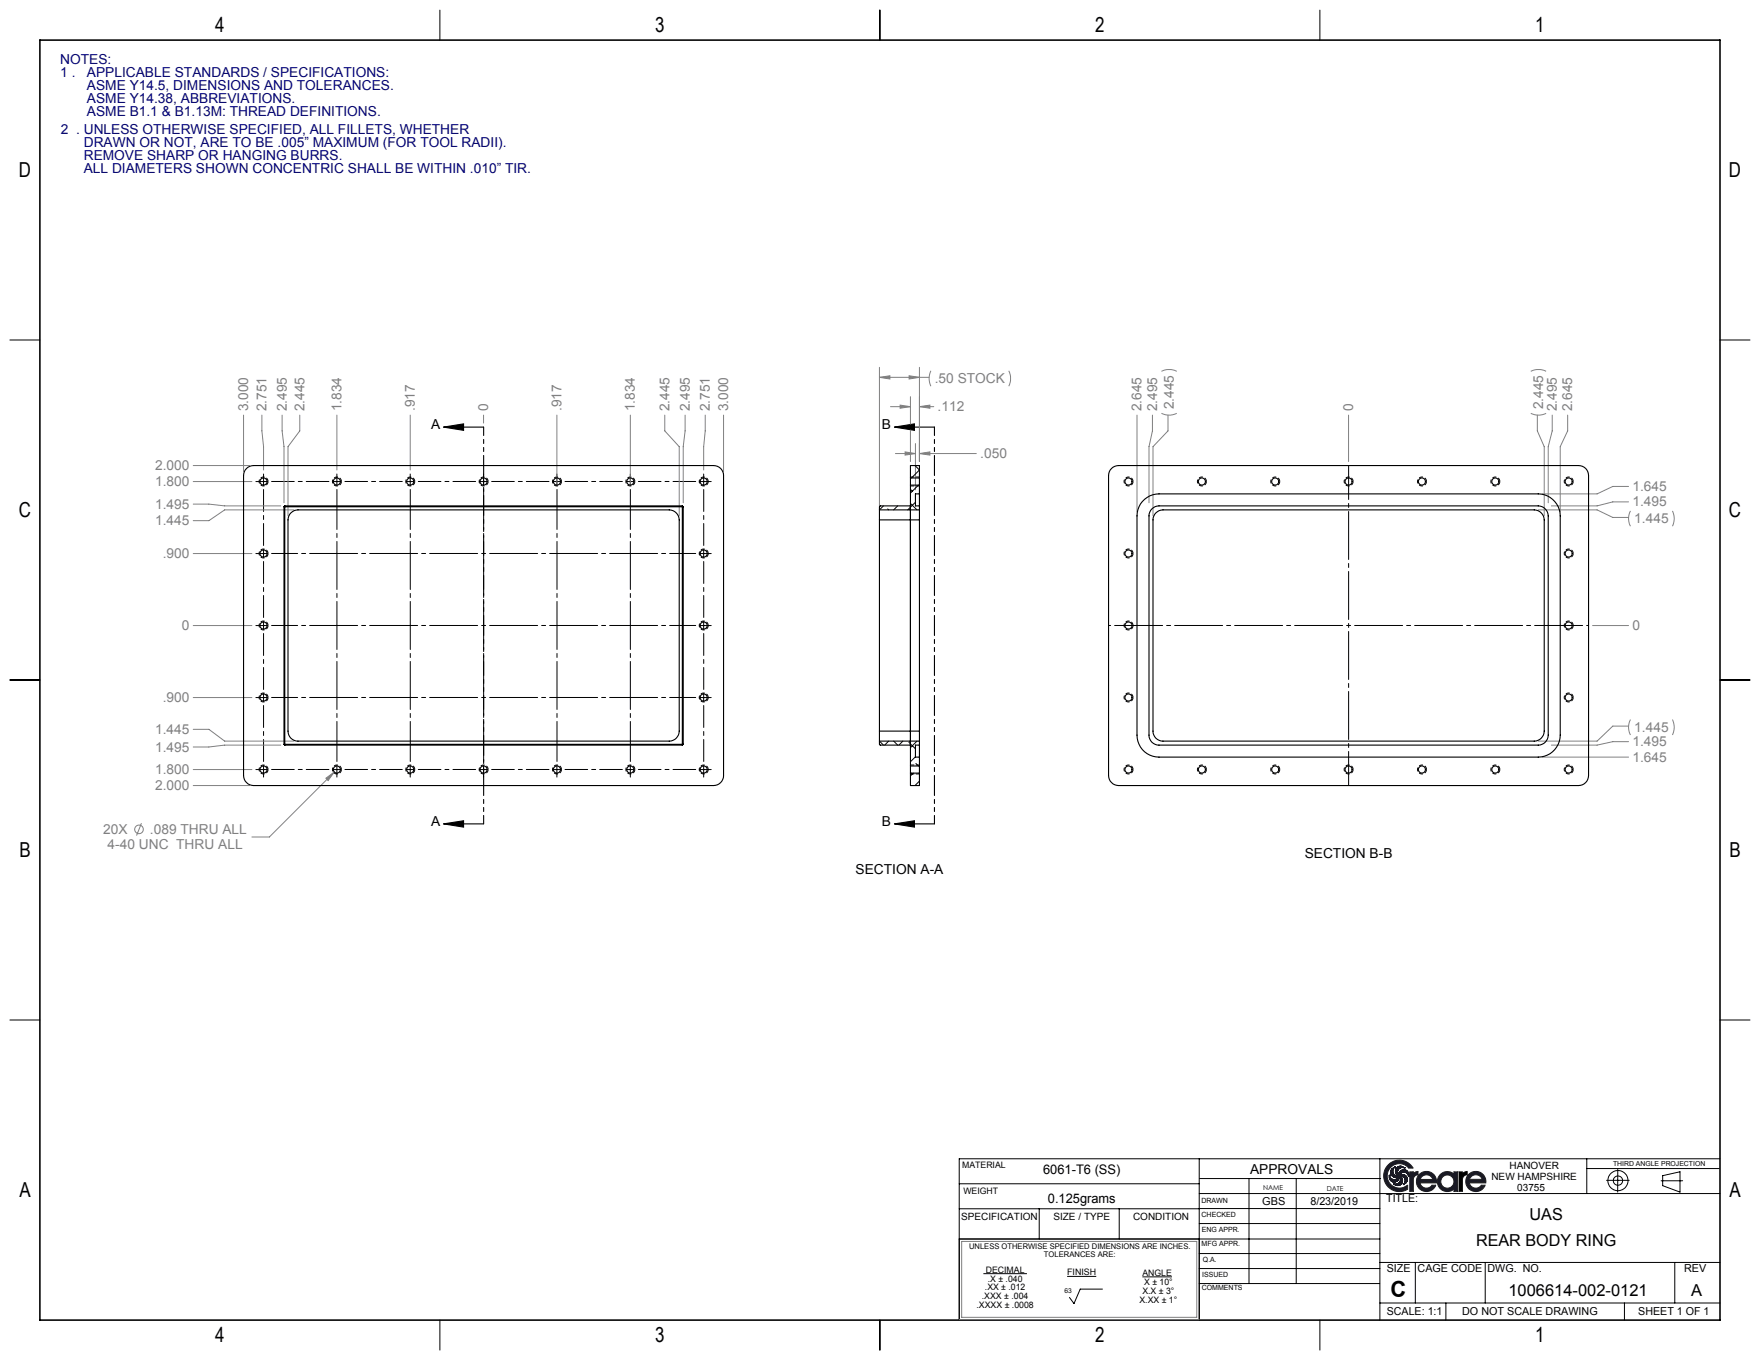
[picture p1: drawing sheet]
<svg xmlns="http://www.w3.org/2000/svg" width="559mm" height="432mm" viewBox="0 0 559 432" stroke-linecap="round" stroke-linejoin="round" font-family="sans-serif">
<g fill="none" stroke="#000" stroke-width=".32">
<path d="M139.7 3.2v9.5M279.4 3.2v9.5M419.1 3.2v9.5M3.1 107.9h9.6M546.1 107.9h9.5M3.1 215.9h9.6M546.1 215.9h9.5M3.1 323.8h9.6M546.1 323.8h9.5M304.6 375.8h76.2M380.8 367.9v51.2M380.8 379h165.3"/>
<path d="M381 374.2h57.4M396.6 374.2v33.3M411.6 374.2v33.3M438.1 367.9v51.2M503.8 367.9v11.1M503.8 371h42.1M510.1 374.8h7.2M513.6 371.3v7.2M527.4 374.9h6.8M527.9 373.3l5.5-1.3v6.5l-5.5-2.1zM546.1 367.9h-241.5v51.2M304.6 393.4h133.5"/>
<path d="M304.6 383.8h76.2M330 383.8v9.6M355.4 383.8v9.6M380.8 388.5h57.3M380.8 383.7h57.3M380.8 398h57.3M139.7 419.1v9.6M279.4 419.1v9.6M304.6 419h76.2M312.2 404.4h13.9M338.8 405.3h9.3M350 409.3h-7l-2 4.6-1.5-2"/>
<path d="M362.7 405.4h9.4M380.8 402.8h57.3M380.8 407.5h57.2M419.1 419.1v9.6M438.1 413.7h108M438.1 400.8h108M449.4 400.8v12.9M459.1 413.7v5.4M471.6 400.8v12.9M515.8 413.7v5.4M531.7 400.8v12.9"/>
<circle cx="513.7" cy="374.9" r="3.2"/>
<circle cx="513.7" cy="374.8" r="1.48"/>
</g>
<g fill="none" stroke="#191924" stroke-width=".32">
<path d="M440.7 369.9a5 5 0 0 1 8 1h-1.4a3.9 3.9 0 0 0-5.5-.5 3.9 3.9 0 0 0-.4 5.6 3.9 3.9 0 0 0 5.5 .3v1.2a4.9 4.9 0 0 1-6.5-1 4.9 4.9 0 0 1 .3-6.6zM441.1 373.2h.1M441.1 374.1l.1 .2M441.1 373.2v.8M441.1 374v.1M441.1 373.2l.5 1M441.2 374.3l.1 .1M441.3 374.4l.5 .7 .8 .2M441.3 373.7h.1M441.5 374.1l.7 .4M441.6 371.9h-.1M441.7 371.5v.1"/>
<path d="M441.7 373h.1M441.9 371.3l-.4 1 .3 .9 .9 .6 .8-.1M442.1 374.4h.1M442.3 371.3v.1M442.3 374.5h.1M442.4 371.2h-.1M442.4 372.6l.1 .1M442.5 375.9h.1M442.5 372.8l.1 .1M442.5 373.7h.1M442.6 375.3h.1M442.6 376l.6 .3"/>
<path d="M442.7 370.7h.1M442.7 370.6l-.9 .8M442.8 370.6a1.49 1.49 0 0 0-.5 1.8 1.49 1.49 0 0 0 1.6 .9l-.5-.4-.3-.8M442.8 370.6h.1M442.8 370.6v.1M442.8 373.8h.1M443 374.5h-.1M443.1 373.2h.1M443.1 371.4v.1M443.1 371.5v.8M443.1 375.2l-.5 .1M443.1 371.3v.1"/>
<path d="M443.2 372.4v.1M443.2 376.3h.1M443.3 376.3l.2 .1M443.3 372.8h.1M443.4 373.8h-.1M443.5 373.7h.1M443.6 373.7l.4-.1-.4 .6-1.4 .3M443.7 370.6h-.1M443.7 375.9l-.2 .1M443.8 371.8h.1M443.8 372.5v.1M443.8 372.7v.1"/>
<path d="M443.9 374.7l.4-1.1 .3 .6v.8M443.9 374.7l-1 .6M443.9 375.8h.1M444 376.4h-.1M444 374.6h.1M444.1 371.2l-.1 .1M444.1 370.3h.1M444.1 375.6l-.7 .4-.8-.1M444.2 375.6h-.1M444.2 372.5l-.1 .1M444.2 374.1v.1M444.3 371l-.1 .1"/>
<path d="M444.3 372.3h.1M444.4 370.3h-.1M444.5 373.8v.1M444.5 372.8l-.2 .3 .7-.2M444.6 372.7h-.1M444.6 374.1v.1M444.6 374.9l-.4 .7M444.7 370.8h.1M444.8 372.5l-.3 .3M444.8 372.9h.8M444.9 372.4l-.1 .1M444.9 370.3l.9 .4"/>
<path d="M445 375.8l-.6 .5-1 .1M445 373.9h.1M445 370.3a1.5 1.5 0 0 0-1.9 1.1M445.2 373.4h.1M445.3 372.2h.6a1.77 1.77 0 0 1 1.3 1.3M445.3 374.5v.1M445.3 371.4h.1M445.3 375.1h.1M445.4 372.2l-.5 .2M445.5 372.9l.8 .3 .5 .9M445.5 373.6h.1M445.6 376.1h.1"/>
<path d="M445.6 376h.1M445.6 376v.1M445.7 371.4h-.1M445.8 370.8a1.47 1.47 0 0 0-1.8 .5 1.47 1.47 0 0 0 .1 1.8 1.62 1.62 0 0 1 .8-1.5 1.62 1.62 0 0 1 1.7 .1M445.8 373h.1M445.8 373.8v.1M445.8 371.4h.1M445.8 370.8h.1M445.8 370.7v.1M446.1 375.4l-.1 .1M446.1 374.3l-.6-.8-1.1-.1 .9 1-.1 1-.3 .6M446.1 374.4v1"/>
<path d="M446.1 374.3v.1M446.1 375.2l-.5 .8M446.1 371.4h.1M446.2 372.3h.1M446.4 373.3v.1M446.5 375.5h-.1M446.5 371.6l.8 1v.9M446.5 372.4l.1 .1M446.7 371.8h.1M446.8 372.6h.1M446.8 374l-.2 1.3-1 .8M446.8 374.8h.1"/>
<path d="M446.9 372.7h.1M446.9 371.9v.1M447.1 372.3h.1M447.2 373.5h.1M447.2 372.5v.1M447.3 373.5h.1M447.3 373.5h-.1M447.6 372.1h1.1l.1 .4 1.4-.6v1a1.82 1.82 0 0 0-1.5 1.4v3.9h-1zM450.5 373a3.2 3.2 0 0 1 3.7-.8 3.2 3.2 0 0 1 1.8 3.4h-5.1a2.09 2.09 0 0 0 1.6 1.6 2.09 2.09 0 0 0 2.1-.9h1.2a3.2 3.2 0 0 1-4.6 1.5 3.2 3.2 0 0 1-.7-4.8zM451.4 373.6a2.04 2.04 0 0 1 3.4 .9h-3.9zM454.7 376.3h.1M457.1 373.1a3.3 3.3 0 0 1 4.5-.5l.1-.5h1v6.1h-1l-.1-.5a3.2 3.2 0 0 1-4.3-.3 3.2 3.2 0 0 1-.2-4.3z"/>
<path d="M463.2 372.1h1.1l.1 .4 1.4-.6v1a1.89 1.89 0 0 0-1.5 1.4v3.9h-1zM466.3 372.9a3.1 3.1 0 0 1 3.7-.7 3.1 3.1 0 0 1 1.7 3.4h-5.2a2.14 2.14 0 0 0 1.7 1.6 2.14 2.14 0 0 0 2.2-.9h1.1a3.2 3.2 0 0 1-4.7 1.5 3.2 3.2 0 0 1-.5-4.9zM467.3 373.4a1.95 1.95 0 0 1 3.2 1h-4z"/>
<circle cx="459.5" cy="375.2" r="2.1"/>
</g>
<path d="M12.7 12.7h533.4v406.4h-533.4z" fill="none" stroke="#000" stroke-width=".5"/>
<path d="M305.3 394.2h74.7v24.1h-74.7zM304.6 419h76.2" fill="none" stroke="#808080" stroke-width=".32"/>
<path d="M463.3 372.1h1l.1 .4 .8-.5h.6v1l-.7 .2-.7 .8-.1 4.2h-1.1z" fill-rule="evenodd" fill="#000"/>
<g fill="#191924">
<path d="M440.9 369.6a5 5 0 0 0-.6 6.7 5 5 0 0 0 6.6 1.2v-1.2a3.9 3.9 0 0 1-5.5-.4 3.9 3.9 0 0 1 .4-5.5 3.9 3.9 0 0 1 5.5 .5h1.4a5 5 0 0 0-7.8-1.3zM447.6 372.1v6.1h1.1l.1-4.1 .6-.8 .8-.3v-1h-.6l-.8 .5-.1-.4zM442 371.1l-.5 1.2 .3 .9 1.1 .6 1.1-.2-.4 .6-1.2 .3-.9-.4-.4-.9v1l.4 .6 .8 .5h.6l1-.6 .4-1.1 .3 .6v.8l-.5 .6-.7 .4-.9-.1 1.4 .5 1.1-.6 .3-1.4-.9-1 .2-.1 .9 .2 .6 .8v1.1l-.5 .7 .8-.5 .4-.8v-.8l-.3-.5-1-.6-1.2 .2 .6-.7 1.2-.2 .7 .4 .5 .9v-.9l-.4-.6-.7-.6h-.8l-1 .6-.3 1.1-.4-.6 .1-.7 .4-.7 .7-.4h.9l-.8-.4h-.6l-1.1 .6-.2 1.2 .2 .7 .6 .5-.9-.1-.8-.9v-.8l.6-.9z" fill-rule="evenodd"/>
<path d="M451.4 373.6l1-.5h1.1l1 .6 .4 .8h-4zM450.6 372.9a3.2 3.2 0 0 0 .5 4.9 3.2 3.2 0 0 0 4.7-1.5h-1.1l-.7 .7-1.4 .2-1.2-.5-.5-1.1h5.1a3.2 3.2 0 0 0-1.7-3.4 3.2 3.2 0 0 0-3.7 .7zM467 373.6l.9-.5h1.3l.8 .4 .5 .9h-4zM466.3 372.8a3.2 3.2 0 0 0 .4 4.9 3.2 3.2 0 0 0 4.8-1.4h-1.2l-.7 .7-1.4 .2-1-.4-.7-1.2 5.2-.1a3.2 3.2 0 0 0-1.7-3.3 3.2 3.2 0 0 0-3.7 .6zM457.5 375.1a2.09 2.09 0 0 1 4.1 0 2.09 2.09 0 0 1-4.1 0zM457.2 373a3.2 3.2 0 0 0 .1 4.4 3.2 3.2 0 0 0 4.3 .2l.1 .6h1v-6.1h-1l-.2 .5a3.2 3.2 0 0 0-4.3 .4z" fill-rule="evenodd"/>
</g>
<g fill="none" stroke="#808080" stroke-width=".32">
<path d="M279.2 119.8l3.3-.5v1zM279.2 116.6v44M279.2 119.8h15.8M288.6 119.3l3.3 .5-3.3 .5zM291.9 116.6v29.9M295.6 117.7l-.6 2.3 .6 2.6M320.3 117.7l.6 2-.1 1.3-.5 1.6M368.8 117.9l1.9-.6 1.3 .1 1.6 .5M486 117.9l2-.6 1.3 .1 1.6 .5M77.3 131.8v17.9M83.1 131.8v5l.6 5v7.4M89.6 131.8v5l.6 5v17.8"/>
<path d="M95.2 131.8v5l-3.8 5v22M107 131.8v17.4M130.2 131.8v17.4M153.5 131.8v2.5M176.8 131.8v22.2M200.1 131.8v22.2M211.1 131.8v5l4.6 5v22M217.5 131.8v5l-.6 5v17.8M223.9 131.8v5l-.5 5v7.4M229.7 131.8v17.9M282.7 129.1h6.4M285.8 128.6l3.3 .5-3.3 .5z"/>
<path d="M289.1 125.9v20.6M291.9 129.1l3.3-.5v1zM291.9 129.1h4.6M361 131.8v30.7M365.9 131.8v5l-1.1 5v17.8M368.8 131.2l1.9 .6 1.7-.1 1.2-.5M370.8 131.8v5l-4.7 5v22M428.2 131.8v14.7M486 131.2l2 .6 1.6-.1 1.3-.5M488.1 131.8v5l2.2 5v22M492.8 131.8v5l-1.2 5v17.8M497.7 131.8v5l-2.3 5v20.7"/>
<path d="M61.3 152.9h18.7M61.3 147.8h17.9M284.3 144h6.4M287.4 143.5l3.3 .5-3.3 .5zM290.7 140.8v14.7M291.9 144l3.3-.5v1zM291.9 144h18.1M517.1 159.3h-5l-5 1.3h-14.6M517.1 154.4h-5l-5 2.4h-17.4M61.3 175.8h18.7M61.3 160.1h5l5 .5h17.8M93.3 161.9h-22l-5 3.4h-5"/>
<path d="M488.4 161.9h18.7l5 2.4h5M517.7 162.2l-.6 2.3 .2 1.7 .4 .9M531 162.2l.6 2.3-.6 2.6M61.3 198.6h18.7M505.6 198.6h11.5M61.3 221.5h18.7M61.3 231.6h5l5 3.7h22M89.1 236.6h-17.8l-5 .6h-5M517.1 230.5h-5l-5 4.8h-18.7M517.1 235.5h-5l-5 1.1h-14.6M517.7 228.5l-.6 2.3 .2 1.6 .4 1M531 228.5l.6 2.3-.6 2.6"/>
<path d="M61.3 244.3h18.7M61.3 249.4h17.9M103.5 247.1l2.7-2-2 2.7zM106.2 245.1l-20.7 20.6h-5.5M489.7 240.4h27.4M44.9 261.4l-1.5 3.9"/>
<circle cx="44.1" cy="263.3" r="1.36"/>
</g>
<g fill="none" stroke="#000" stroke-width=".32" stroke-dasharray="1.3 .6" stroke-linecap="butt">
<path d="M85.1 152.9a1.42 1.42 0 0 0-2.1-1.3 1.42 1.42 0 0 0-.1 2.4 1.42 1.42 0 0 0 2.2-1v-.1M108.4 152.9a1.42 1.42 0 0 0-2.1-1.3 1.42 1.42 0 0 0-.1 2.4 1.42 1.42 0 0 0 2.2-1v-.1M131.7 152.9a1.42 1.42 0 0 0-2.1-1.3 1.42 1.42 0 0 0-.1 2.4 1.42 1.42 0 0 0 2.2-1v-.1M155 152.9a1.42 1.42 0 0 0-2.1-1.3 1.42 1.42 0 0 0-.2 2.4 1.42 1.42 0 0 0 2.3-1v-.1M178.3 152.9a1.42 1.42 0 0 0-2.1-1.3 1.42 1.42 0 0 0-.2 2.4 1.42 1.42 0 0 0 2.3-1v-.1M201.6 152.9a1.42 1.42 0 0 0-2.1-1.3 1.42 1.42 0 0 0-.2 2.4 1.42 1.42 0 0 0 2.3-1v-.1M224.9 152.9a1.42 1.42 0 0 0-2.1-1.3 1.42 1.42 0 0 0-.2 2.4 1.42 1.42 0 0 0 2.2-1l.1-.1M359.7 152.9a1.42 1.42 0 0 0-2-1.3 1.42 1.42 0 0 0-.2 2.4 1.42 1.42 0 0 0 2.2-1v-.1M383 152.9a1.42 1.42 0 0 0-2.1-1.3 1.42 1.42 0 0 0-.1 2.4 1.42 1.42 0 0 0 2.2-1v-.1M406.3 152.9a1.42 1.42 0 0 0-2.1-1.3 1.42 1.42 0 0 0-.1 2.4 1.42 1.42 0 0 0 2.2-1v-.1M429.6 152.9a1.42 1.42 0 0 0-2.1-1.3 1.42 1.42 0 0 0-.1 2.4 1.42 1.42 0 0 0 2.2-1v-.1M452.9 152.9a1.42 1.42 0 0 0-2.1-1.3 1.42 1.42 0 0 0-.1 2.4 1.42 1.42 0 0 0 2.2-1v-.1"/>
<path d="M476.2 152.9a1.42 1.42 0 0 0-2.1-1.3 1.42 1.42 0 0 0-.1 2.4 1.42 1.42 0 0 0 2.2-1v-.1M499.5 152.9a1.42 1.42 0 0 0-2.1-1.3 1.42 1.42 0 0 0-.1 2.4 1.42 1.42 0 0 0 2.2-1v-.1M85.1 175.7a1.42 1.42 0 0 0-2.1-1.2 1.42 1.42 0 0 0-.1 2.4 1.42 1.42 0 0 0 2.2-1v-.2M224.9 175.7a1.42 1.42 0 0 0-2.1-1.2 1.42 1.42 0 0 0-.2 2.4 1.42 1.42 0 0 0 2.2-1l.1-.2M359.7 175.7a1.42 1.42 0 0 0-2-1.2 1.42 1.42 0 0 0-.2 2.4 1.42 1.42 0 0 0 2.2-1v-.2M499.5 175.7a1.42 1.42 0 0 0-2.1-1.2 1.42 1.42 0 0 0-.1 2.4 1.42 1.42 0 0 0 2.2-1v-.2M85.1 198.6a1.42 1.42 0 0 0-2.1-1.3 1.42 1.42 0 0 0-.1 2.5 1.42 1.42 0 0 0 2.2-1v-.2M224.9 198.6a1.42 1.42 0 0 0-2.1-1.3 1.42 1.42 0 0 0-.2 2.5 1.42 1.42 0 0 0 2.2-1l.1-.2M359.7 198.6a1.42 1.42 0 0 0-2-1.3 1.42 1.42 0 0 0-.2 2.5 1.42 1.42 0 0 0 2.2-1v-.2M499.5 198.6a1.42 1.42 0 0 0-2.1-1.3 1.42 1.42 0 0 0-.1 2.5 1.42 1.42 0 0 0 2.2-1v-.2M85.1 221.5a1.42 1.42 0 0 0-2.1-1.3 1.42 1.42 0 0 0-.1 2.4 1.42 1.42 0 0 0 2.2-1v-.1M224.9 221.5a1.42 1.42 0 0 0-2.1-1.3 1.42 1.42 0 0 0-.2 2.4 1.42 1.42 0 0 0 2.2-1l.1-.1"/>
<path d="M359.7 221.5a1.42 1.42 0 0 0-2-1.3 1.42 1.42 0 0 0-.2 2.4 1.42 1.42 0 0 0 2.2-1v-.1M499.5 221.5a1.42 1.42 0 0 0-2.1-1.3 1.42 1.42 0 0 0-.1 2.4 1.42 1.42 0 0 0 2.2-1v-.1M85.1 244.3a1.42 1.42 0 0 0-2.1-1.2 1.42 1.42 0 0 0-.1 2.4 1.42 1.42 0 0 0 2.2-1v-.2M108.4 244.3a1.42 1.42 0 0 0-2.1-1.2 1.42 1.42 0 0 0-.1 2.4 1.42 1.42 0 0 0 2.2-1v-.2M131.7 244.3a1.42 1.42 0 0 0-2.1-1.2 1.42 1.42 0 0 0-.1 2.4 1.42 1.42 0 0 0 2.2-1v-.2M155 244.3a1.42 1.42 0 0 0-2.1-1.2 1.42 1.42 0 0 0-.2 2.4 1.42 1.42 0 0 0 2.3-1v-.2M178.3 244.3a1.42 1.42 0 0 0-2.1-1.2 1.42 1.42 0 0 0-.2 2.4 1.42 1.42 0 0 0 2.3-1v-.2M201.6 244.3a1.42 1.42 0 0 0-2.1-1.2 1.42 1.42 0 0 0-.2 2.4 1.42 1.42 0 0 0 2.3-1v-.2M224.9 244.3a1.42 1.42 0 0 0-2.1-1.2 1.42 1.42 0 0 0-.2 2.4 1.42 1.42 0 0 0 2.2-1l.1-.2M359.7 244.3a1.42 1.42 0 0 0-2-1.2 1.42 1.42 0 0 0-.2 2.4 1.42 1.42 0 0 0 2.2-1v-.2M383 244.3a1.42 1.42 0 0 0-2.1-1.2 1.42 1.42 0 0 0-.1 2.4 1.42 1.42 0 0 0 2.2-1v-.2M406.3 244.3a1.42 1.42 0 0 0-2.1-1.2 1.42 1.42 0 0 0-.1 2.4 1.42 1.42 0 0 0 2.2-1v-.2"/>
<path d="M429.6 244.3a1.42 1.42 0 0 0-2.1-1.2 1.42 1.42 0 0 0-.1 2.4 1.42 1.42 0 0 0 2.2-1v-.2M452.9 244.3a1.42 1.42 0 0 0-2.1-1.2 1.42 1.42 0 0 0-.1 2.4 1.42 1.42 0 0 0 2.2-1v-.2M476.2 244.3a1.42 1.42 0 0 0-2.1-1.2 1.42 1.42 0 0 0-.1 2.4 1.42 1.42 0 0 0 2.2-1v-.2M499.5 244.3a1.42 1.42 0 0 0-2.1-1.2 1.42 1.42 0 0 0-.1 2.4 1.42 1.42 0 0 0 2.2-1v-.2"/>
</g>
<path d="M140.8 135.6l6.4-1v2zM140.8 135.6h12.7M284 135.6l6.3-1v2zM284 135.6h12.7M140.8 261.6l6.4-1v2zM140.8 261.6h12.7M284 261.6l6.3-1v2zM284 261.6h12.7" fill="none" stroke="#000" stroke-width=".35"/>
<path d="M289.1 151.4h2.8M291.9 154.3h-2.8M289.1 242.9h2.8M291.9 245.7h-2.8" fill="none" stroke="#000" stroke-width=".32" stroke-dasharray="1.3 .6" stroke-dashoffset=".2"/>
<path d="M86.2 152.9h18.2M109.5 152.9h18.2M132.8 152.9h18.2M156.1 152.9h18.2M179.4 152.9h18.2M202.7 152.9h18.2M86.2 244.3h18.2M109.5 244.3h18.2M132.8 244.3h18.2M156.1 244.3h18.2M179.4 244.3h18.2M202.7 244.3h18.2" fill="none" stroke="#000" stroke-width=".32" stroke-dasharray="15.2 1.3 1.3 1.3" stroke-dashoffset="8"/>
<path d="M86.2 175.7h134.7M86.2 198.6h134.7M86.2 221.5h134.7" fill="none" stroke="#000" stroke-width=".32" stroke-dasharray="15.2 1.3 1.3 1.3" stroke-dashoffset="7"/>
<path d="M83.7 173.2v-17.8M223.4 173.2v-17.8M83.7 196.1v-17.8M223.4 196.1v-17.8M83.7 218.9v-17.8M223.4 218.9v-17.8M83.7 241.8v-17.8M223.4 241.8v-17.8" fill="none" stroke="#000" stroke-width=".32" stroke-dasharray="15.2 1.3 1.3 1.3" stroke-dashoffset="8.3"/>
<path d="M107 241.8v-86.4M130.3 241.8v-86.4M153.6 241.8v-86.4M176.8 241.8v-86.4M200.1 241.8v-86.4" fill="none" stroke="#000" stroke-width=".32" stroke-dasharray="15.2 1.3 1.3 1.3" stroke-dashoffset="2.5"/>
<g fill="none" stroke="#000" stroke-width=".32">
<path d="M81.2 152.9h3.7M83.7 150.5v3.7M105.7 152.9h2.5M107 150.5v3.7M129 152.9h2.5M130.2 150.5v3.7M152.3 152.9h2.5M153.5 150.5v3.7M175.5 152.9h2.6M176.8 150.5v3.7M198.9 152.9h2.5M200.1 150.5v3.7"/>
<path d="M222.1 152.9h3.7M223.4 150.5v3.7M81.2 175.8h3.7M83.7 174.5v2.5M222.1 175.8h3.7M223.4 174.5v2.5M81.2 198.6h3.7M83.7 197.3v2.6M222.1 198.6h3.7M223.4 197.3v2.6M81.2 221.5h3.7M83.7 220.2v2.5"/>
<path d="M222.1 221.5h3.7M223.4 220.2v2.5M81.2 244.3h3.7M83.7 243.1v3.6M105.7 244.3h2.5M107 243.1v3.6M129 244.3h2.5M130.2 243.1v3.6M152.3 244.3h2.5M153.5 243.1v3.6M175.5 244.3h2.6M176.8 243.1v3.6"/>
<path d="M198.9 244.3h2.5M200.1 243.1v3.6M222.1 244.3h3.7M223.4 243.1v3.6"/>
</g>
<path d="M428.2 147.8v101.6" fill="none" stroke="#000" stroke-width=".32" stroke-dasharray="15.2 1.3 1.3 1.3" stroke-dashoffset="4.4"/>
<path d="M504.4 198.6h-152.4" fill="none" stroke="#000" stroke-width=".32" stroke-dasharray="15.2 1.3 1.3 1.3" stroke-dashoffset="-1.9"/>
<path d="M153.6 135.6v126M296.7 135.6v126" fill="none" stroke="#000" stroke-width=".35" stroke-dasharray="6.3 1.3 1.3 1.3 1.3 1.3" stroke-dashoffset="3.7"/>
<path d="M140.8 135.6l6.4-1v2zM140.8 261.6l6.4-1v2zM284 135.6l6.3-1v2zM284 261.6l6.3-1v2z" fill="#000"/>
<path d="M103.5 247.1l.7 .7 2-2.7zM288.6 119.3l3.3 .5-3.3 .5zM279.2 119.8l3.3-.5v1zM291.9 129.1l3.3-.5v1zM285.8 128.6l3.3 .5-3.3 .5zM287.4 143.5l3.3 .5-3.3 .5zM291.9 144l3.3-.5v1z" fill="#808080"/>
<g fill="none" stroke="#000" stroke-width=".35">
<path d="M78.3 148.7l1-.6 1.2-.3h146.1a3.1 3.1 0 0 1 3.1 3.2v95.2a3.2 3.2 0 0 1-3.1 3.2h-146.1a3.3 3.3 0 0 1-3.2-3.2v-95.2a3.1 3.1 0 0 1 1-2.3zM289.1 154v89.2M289.1 151.8v2.2M289.1 151.8v-4h2.8v4M289.1 151.8h2.8M289.1 154h2.8M291.9 151.8v2.2M291.9 156.8v3.8M291.9 156.8h-1.2v3.8h1.2M291.9 154v2.8M352.9 148.7l1-.6 1.2-.3h146.1a3.1 3.1 0 0 1 3.2 3.2v95.2a3.2 3.2 0 0 1-3.2 3.2h-146.1a3.3 3.3 0 0 1-3.1-3.2v-95.2a3.1 3.1 0 0 1 .9-2.3zM362.7 159.2a6.9 6.9 0 0 1 5.3-2.4h120.4a7.1 7.1 0 0 1 7 7v69.6a7 7 0 0 1-7 7h-120.4a6.9 6.9 0 0 1-7-7v-69.6a7.1 7.1 0 0 1 1.7-4.6z"/>
<path d="M90.2 160.9h126.7M90.2 160.9v75.4M90.4 160.6v76M90.4 160.6l-.2 .3M90.4 160.6h126.2M92.4 162.8a3.1 3.1 0 0 1 2.2-.9h117.9a3.3 3.3 0 0 1 3.2 3.2v67a3.2 3.2 0 0 1-3.2 3.2h-117.9a3.1 3.1 0 0 1-3.2-3.2v-67l.3-1.2zM216.6 160.6v76M216.6 160.6l.3 .3M216.9 160.9v75.4M279.2 161.9v3.2M279.2 161.9h12.7M279.2 165.1v67"/>
<path d="M279.2 165.1h12.7M289.1 160.6h-9.6l-.3 .3v1M291.9 161.9v3.2M291.9 160.6v1.3M291.9 165.1v67M365.7 161.6a3.1 3.1 0 0 1 2.3-1h120.4a3.3 3.3 0 0 1 3.2 3.2v69.6a3.2 3.2 0 0 1-3.2 3.2h-120.4a3.1 3.1 0 0 1-3.2-3.2v-69.6l.3-1.2zM367 162.8a3.1 3.1 0 0 1 2.3-.9h117.8a3.3 3.3 0 0 1 3.2 3.2v67a3.2 3.2 0 0 1-3.2 3.2h-117.8a3.1 3.1 0 0 1-3.2-3.2v-67l.2-1.2zM90.2 236.3h126.7M90.2 236.3l.2 .3M90.4 236.6h126.2M216.9 236.3l-.3 .3M279.2 232.1v3.2"/>
<path d="M279.2 235.3h12.7M279.2 235.3v1l.3 .3h9.6M279.2 232.1h12.7M291.9 232.1v3.2M291.9 236.6v3.8M291.9 236.6h-1.2v3.8h1.2M291.9 235.3v1.3M289.1 243.2v2.3M289.1 245.5v3.9h2.8v-3.9M289.1 245.5h2.8M289.1 243.2h2.8M291.9 243.2v2.3"/>
<path d="M291.9 240.4v2.8"/>
<circle cx="83.7" cy="152.9" r="1.15"/>
<circle cx="107" cy="152.9" r="1.13"/>
<circle cx="130.3" cy="152.9" r="1.13"/>
<circle cx="153.5" cy="152.9" r="1.13"/>
<circle cx="176.8" cy="152.9" r="1.15"/>
<circle cx="200.1" cy="152.9" r="1.13"/>
<circle cx="223.4" cy="152.9" r="1.13"/>
<circle cx="358.3" cy="152.9" r="1.13"/>
<circle cx="381.6" cy="152.9" r="1.13"/>
<circle cx="404.9" cy="152.9" r="1.13"/>
<circle cx="428.2" cy="152.9" r="1.13"/>
<circle cx="451.4" cy="152.9" r="1.13"/>
<circle cx="474.8" cy="152.9" r="1.13"/>
<circle cx="498" cy="152.9" r="1.13"/>
<circle cx="83.7" cy="175.8" r="1.15"/>
<circle cx="223.4" cy="175.8" r="1.13"/>
<circle cx="358.3" cy="175.8" r="1.13"/>
<circle cx="498" cy="175.8" r="1.13"/>
<circle cx="83.7" cy="198.6" r="1.15"/>
<circle cx="223.4" cy="198.6" r="1.13"/>
<circle cx="358.3" cy="198.6" r="1.13"/>
<circle cx="498" cy="198.6" r="1.13"/>
<circle cx="83.7" cy="221.5" r="1.15"/>
<circle cx="223.4" cy="221.5" r="1.13"/>
<circle cx="358.3" cy="221.5" r="1.13"/>
<circle cx="498" cy="221.5" r="1.13"/>
<circle cx="83.7" cy="244.3" r="1.15"/>
<circle cx="107" cy="244.3" r="1.13"/>
<circle cx="130.3" cy="244.3" r="1.13"/>
<circle cx="153.5" cy="244.3" r="1.13"/>
<circle cx="176.8" cy="244.3" r="1.15"/>
<circle cx="200.1" cy="244.3" r="1.13"/>
<circle cx="223.4" cy="244.3" r="1.13"/>
<circle cx="358.3" cy="244.3" r="1.13"/>
<circle cx="381.6" cy="244.3" r="1.13"/>
<circle cx="404.9" cy="244.3" r="1.13"/>
<circle cx="428.2" cy="244.3" r="1.13"/>
<circle cx="451.4" cy="244.3" r="1.13"/>
<circle cx="474.8" cy="244.3" r="1.13"/>
<circle cx="498" cy="244.3" r="1.13"/>
</g>
<g fill="none" stroke="#000" stroke-width=".32">
<path d="M289.1 159.8l2 2.1M289.1 155.4l.6 .6M290.5 147.8l1.4 1.4-2.5 2.6M290.7 159.5l-2.5 2.4M291.6 154l-2.5 2.6M280.5 160.6l-1.3 1.3M281.8 161.6l.4 .3M285 160.6l-1.3 1.3M279.2 235.3l1.3 1.3M282.2 235.3l-1.3 1.3M283.7 235.3l1.3 1.3M286.7 235.3l-1.3 1.3"/>
<path d="M288.6 235.7l2.1 2M291.1 235.3l-2 2.1M289.4 245.5l.3 .2M290 245.5l-.9 .8M290.7 240.3l-1.6 1.6M290.8 242.4l.8 .8M291.9 248l-1.4 1.4"/>
</g>
<text font-size="7.1" x="441.4" y="411.7">C</text>
<g font-size="6.6">
<text x="68.3" y="10.1">4</text>
<text x="208.1" y="10.1">3</text>
<text x="347.8" y="10.1">2</text>
<text x="487.5" y="10.1">1</text>
<text x="6" y="56.2">D</text>
<text x="548.9" y="56.2">D</text>
<text x="6" y="164.1">C</text>
<text x="548.9" y="164.1">C</text>
<text x="6.1" y="272.1">B</text>
<text x="549.1" y="272.1">B</text>
<text x="6.1" y="380">A</text>
<text x="549.1" y="380">A</text>
<text x="68.3" y="426.1">4</text>
<text x="208.1" y="426.1">3</text>
<text x="347.8" y="426.1">2</text>
<text x="487.5" y="426.1">1</text>
</g>
<g font-size="5.2">
<text x="485.6" y="387.3">UAS</text>
<text x="468.6" y="395.7">REAR BODY RING</text>
<text x="478.9" y="411.4">1006614-002-0121</text>
<text x="536.9" y="411.4">A</text>
</g>
<g font-size="4.4" fill="#000080">
<text x="19.1" y="20.2">NOTES:</text>
<text x="19.1" y="24.3">1 .</text>
<text x="27.6" y="28.5">ASME Y14.5, DIMENSIONS AND TOLERANCES.</text>
<text x="27.6" y="24.3">APPLICABLE STANDARDS / SPECIFICATIONS:</text>
<text x="27.6" y="32.7">ASME Y14.38, ABBREVIATIONS.</text>
<text x="27.6" y="36.9">ASME B1.1 &amp; B1.13M: THREAD DEFINITIONS.</text>
<text x="19.3" y="42.5">2 . UNLESS OTHERWISE SPECIFIED, ALL FILLETS, WHETHER</text>
<text x="26.6" y="46.7">DRAWN OR NOT, ARE TO BE .005” MAXIMUM (FOR TOOL RADII).</text>
<text x="26.6" y="50.9">REMOVE SHARP OR HANGING BURRS.</text>
<text x="26.6" y="55">ALL DIAMETERS SHOWN CONCENTRIC SHALL BE WITHIN .010” TIR.</text>
</g>
<g font-size="4.4" fill="#808080">
<text x="296.8" y="121.6">.50 STOCK</text>
<text x="78.8" y="130.6" transform="rotate(-90 78.8 130.6)">3.000</text>
<text x="84.6" y="130.6" transform="rotate(-90 84.6 130.6)">2.751</text>
<text x="91" y="130.6" transform="rotate(-90 91 130.6)">2.495</text>
<text x="96.7" y="130.6" transform="rotate(-90 96.7 130.6)">2.445</text>
<text x="108.4" y="130.6" transform="rotate(-90 108.4 130.6)">1.834</text>
<text x="131.7" y="130.6" transform="rotate(-90 131.7 130.6)">.917</text>
<text x="155" y="130.6" transform="rotate(-90 155 130.6)">0</text>
<text x="178.3" y="130.6" transform="rotate(-90 178.3 130.6)">.917</text>
<text x="201.6" y="130.6" transform="rotate(-90 201.6 130.6)">1.834</text>
<text x="212.5" y="130.6" transform="rotate(-90 212.5 130.6)">2.445</text>
<text x="219" y="130.6" transform="rotate(-90 219 130.6)">2.495</text>
<text x="225.4" y="130.6" transform="rotate(-90 225.4 130.6)">2.751</text>
<text x="231.2" y="130.6" transform="rotate(-90 231.2 130.6)">3.000</text>
<text x="297.7" y="130.6">.112</text>
<text x="362.5" y="130.6" transform="rotate(-90 362.5 130.6)">2.645</text>
<text x="367.4" y="130.6" transform="rotate(-90 367.4 130.6)">2.495</text>
<text x="372.7" y="130" transform="rotate(-90 372.7 130)">2.445</text>
<text x="429.6" y="130.6" transform="rotate(-90 429.6 130.6)">0</text>
<text x="489.9" y="130" transform="rotate(-90 489.9 130)">2.445</text>
<text x="494.3" y="130.6" transform="rotate(-90 494.3 130.6)">2.495</text>
<text x="499.2" y="130.6" transform="rotate(-90 499.2 130.6)">2.645</text>
<text x="49.2" y="149.2">2.000</text>
<text x="311.2" y="145.4">.050</text>
<text x="49.2" y="154.3">1.800</text>
<text x="518.3" y="155.9">1.645</text>
<text x="49.2" y="161.5">1.495</text>
<text x="518.3" y="160.8">1.495</text>
<text x="49.2" y="166.8">1.445</text>
<text x="518.9" y="166.1">1.445</text>
<text x="51.7" y="177.2">.900</text>
<text x="57.7" y="200">0</text>
<text x="518.3" y="200">0</text>
<text x="51.7" y="222.9">.900</text>
<text x="49.2" y="233">1.445</text>
<text x="518.9" y="232.4">1.445</text>
<text x="49.2" y="238.6">1.495</text>
<text x="518.3" y="236.9">1.495</text>
<text x="49.2" y="245.8">1.800</text>
<text x="518.3" y="241.8">1.645</text>
<text x="49.2" y="250.8">2.000</text>
<text x="32.8" y="264.8">20X</text>
<text x="34.2" y="269.6">4-40 UNC THRU ALL</text>
<text x="47.6" y="264.8">.089 THRU ALL</text>
</g>
<g font-size="4.4">
<text x="136.9" y="136.2">A</text>
<text x="280" y="136.2">B</text>
<text x="136.9" y="262.2">A</text>
<text x="280" y="262.2">B</text>
<text x="414.3" y="272.5">SECTION B-B</text>
<text x="271.7" y="277.6">SECTION A-A</text>
<text x="396.9" y="372.6">APPROVALS</text>
</g>
<g font-size="4.2">
<text x="331.2" y="372.6">6061-T6 (SS)</text>
<text x="332.7" y="382">0.125grams</text>
</g>
<g font-size="3.5">
<text x="400.7" y="382.5">GBS</text>
<text x="416" y="382.5">8/23/2019</text>
<text x="440.1" y="381.7">TITLE:</text>
<text x="440.3" y="404">SIZE</text>
<text x="450.1" y="404">CAGE CODE</text>
<text x="472.3" y="404">DWG. NO.</text>
<text x="534.7" y="404">REV</text>
<text x="440.3" y="417.6">SCALE: 1:1</text>
<text x="464.2" y="417.6">DO NOT SCALE DRAWING</text>
<text x="520.1" y="417.5">SHEET 1 OF 1</text>
</g>
<g font-size="3.2">
<text x="479.3" y="371.1">HANOVER</text>
<text x="473.5" y="374.8">NEW HAMPSHIRE</text>
<text x="481.7" y="378">03755</text>
<text x="305.2" y="387.2">SPECIFICATION</text>
<text x="334.5" y="387.2">SIZE / TYPE</text>
<text x="359.8" y="387.2">CONDITION</text>
</g>
<g font-size="2.8">
<text x="305.5" y="370.7">MATERIAL</text>
<text x="305.9" y="379">WEIGHT</text>
<text x="313" y="404.1">DECIMAL</text>
<text x="313.6" y="406.9">.X ± .040</text>
<text x="338.8" y="404.9">FINISH</text>
<text x="362.7" y="405.1">ANGLE</text>
<text x="363.3" y="407.9">X ± 10°</text>
<text x="311.7" y="412.5">.XXX ± .004</text>
<text x="312.7" y="409.7">.XX ± .012</text>
<text x="361.8" y="413.6">X.XX ± 1°</text>
<text x="362.7" y="410.7">X.X ± 3°</text>
<text x="310" y="415.4">.XXXX ± .0008</text>
</g>
<g font-size="2.5">
<text x="307.7" y="396.5">UNLESS OTHERWISE SPECIFIED DIMENSIONS ARE INCHES.</text>
<text x="331.5" y="399">TOLERANCES ARE:</text>
</g>
<g font-size="2.3">
<text x="381.5" y="382">DRAWN</text>
<text x="381.5" y="386.3">CHECKED</text>
<text x="381.5" y="395.7">MFG APPR.</text>
<text x="381.6" y="391.1">ENG APPR.</text>
<text x="381.9" y="400.5">Q.A.</text>
<text x="381.7" y="405.4">ISSUED</text>
<text x="381.6" y="409.5">COMMENTS</text>
</g>
<g font-size="2.2">
<text x="512.1" y="370.1">THIRD ANGLE PROJECTION</text>
<text x="401.1" y="377.9">NAME</text>
<text x="421.2" y="378.2">DATE</text>
</g>
<text font-size="2.1" x="338" y="410.6">63</text>
</svg>
